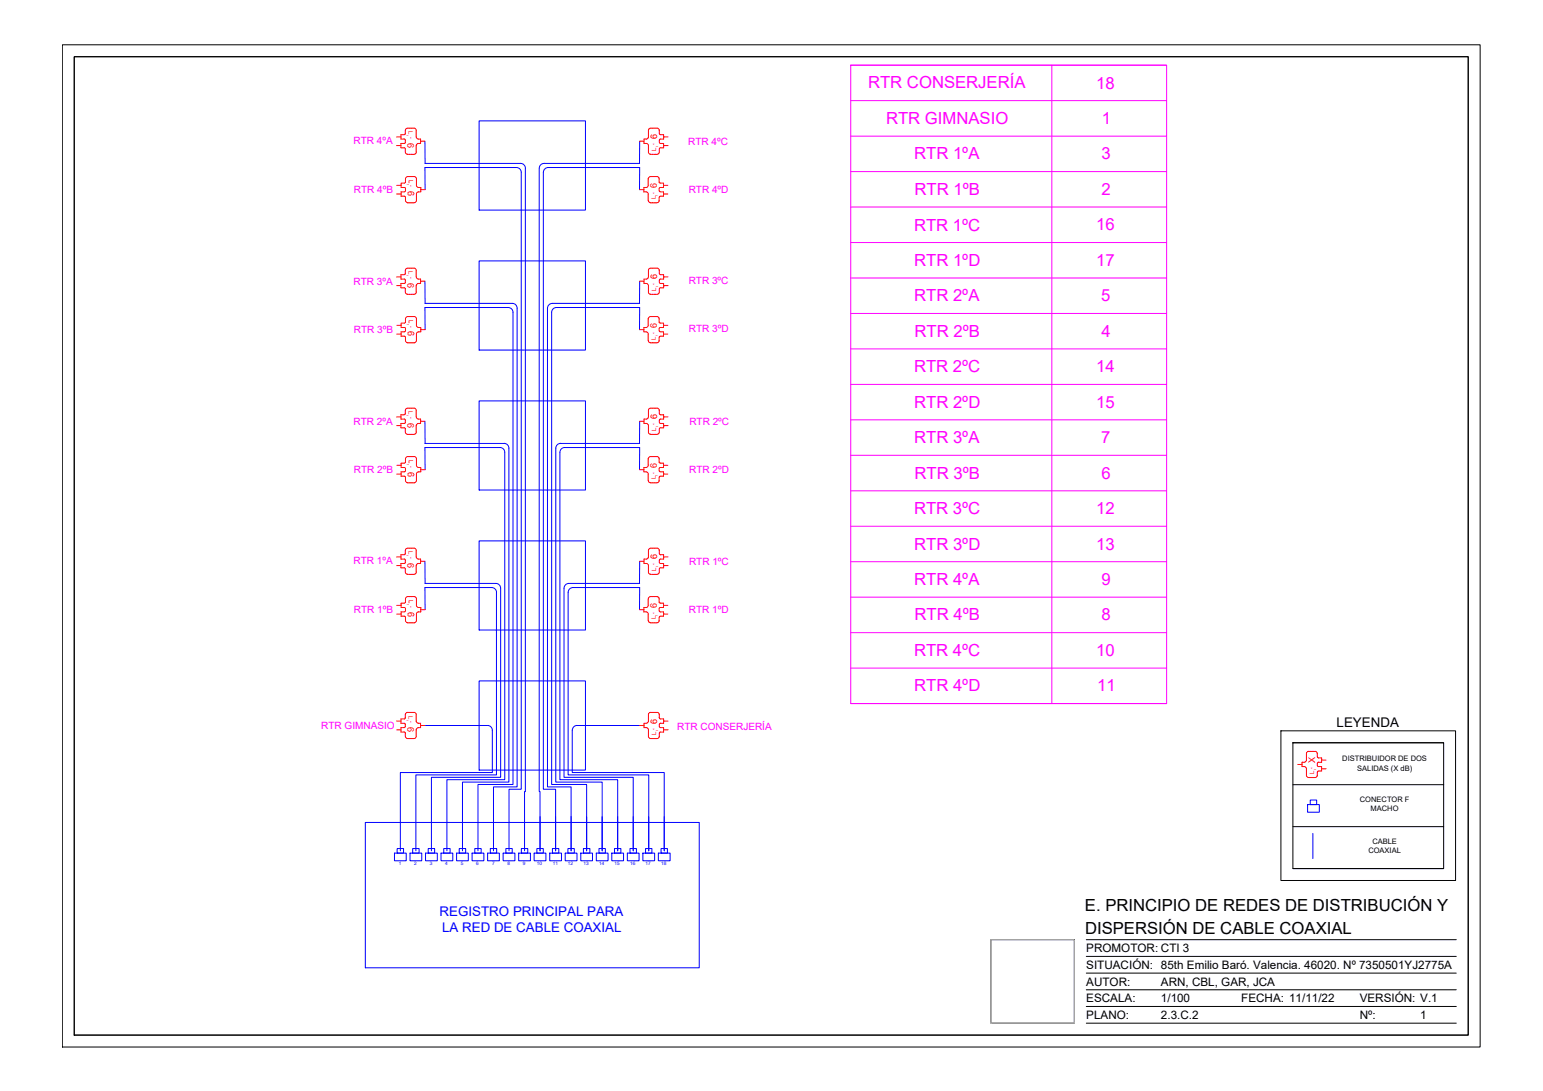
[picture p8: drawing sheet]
<svg xmlns="http://www.w3.org/2000/svg" width="594mm" height="420mm" viewBox="0 0 594 420" stroke-linecap="round" stroke-linejoin="round" font-family="sans-serif">
<!-- layer: CAJETIN -->
<g fill="none" stroke="#000" stroke-width=".39">
<path d="M24 17.3h545.9v385.9h-545.9zM28.6 21.8h536.7v376.8h-536.7zM493.2 281.5h67.2v57.6h-67.2zM497.8 286h58v48.5h-58zM497.8 286h58M497.8 302.2h58M497.8 318.3h58M497.8 334.5h58M381.5 361.9h32.1v32.1h-32.1zM418.2 374.8h142.5M418.2 368.3h142.5M418.2 361.9h142.5"/>
<path d="M418.2 394h142.5M418.2 387.6h142.5M418.2 381.2h142.5"/>
</g>
<!-- layer: 0 -->
<path d="M381.5 361.9h32.1v32.1h-32.1z" fill="none" stroke="#bababa" stroke-width=".39"/>
<!-- layer: ICT_INTERNA -->
<g fill="none" stroke="#00f" stroke-width=".39">
<path d="M163.6 54.4v8.5h36.8l1 .3 .8 1.1 .1 240.6h-.3v22.8M184.5 46.5h40.9v34.4h-40.9zM246.3 54.4l-.1 8.5M163.7 73l-.1-8.5h35.3l.9 .3 .8 1.1 .1 238.1h-4.7v23.7M209.2 66.4v237.6h4.7v23.7v-13.2M209.2 66.3l.6-1.2 1.2-.6h35.3l-.1 8.5M246.3 62.9h-36.8l-1.3 .6-.6 1.3v240.1h.3v22.8v-13.2M163.6 108.3v8.5h33.7l1.3 .6 .5 1.3v184.3h-9.1v24.7M184.5 100.5h40.9v34.3h-40.9zM246.3 116.8h-33.7l-1.3 .6-.5 1.3v184.3h9.1v24.7v-13.2M246.3 108.3l-.1 8.5M197.5 120.3v181.8h-13.5v25.6"/>
<path d="M197.5 120.3l-.5-1.3-1.3-.6h-32.1l.1 8.6M212.4 120.3v181.8h13.5v25.6v-13.2M212.4 120.3l.5-1.3 1.3-.6h32.1l-.1 8.6M184.5 154.4h40.9v34.3h-40.9zM163.6 162.2v8.6h30.5l1.3 .5 .5 1.3v128.6h-17.8v26.5M192.5 172.4h-28.9l.1 8.5M192.5 172.3l1.3 .6 .5 1.3M194.3 174.2v126.1h-22.2v27.4M215.6 174.2v126.1h22.2v27.4v-13.2M217.4 172.4h28.9l-.1 8.5M217.4 172.3l-1.3 .6-.5 1.3M246.3 170.8h-30.5l-1.3 .5-.5 1.3v128.6h17.8v26.5v-13.2"/>
<path d="M246.3 162.2l-.1 8.6M163.6 216.2v8.5h27.3M184.5 208.3h40.9v34.3h-40.9zM246.3 216.2l-.1 8.5M163.7 234.8l-.1-8.5h25.7l1 .2 .6 .7 .2 .9v70.3h-31v29.3M190.9 224.7l1.3 .5 .6 1.3v72.9h-26.7v28.3M246.2 234.8l.1-8.5h-25.7l-.9 .2-.7 .7-.3 .9v70.3h31.1v29.3v-13.2M246.3 224.7h-27.3l-1.3 .5-.5 1.3v72.9h26.6v28.3v-13.2M163.6 279.4h24.1l.9 .2 .7 .7 .3 .9v16.3h-35.5v30.2M184.5 262.2h40.9v34.4h-40.9zM246.3 279.4h-24.1l-.9 .2-.7 .7-.3 .9v16.3h35.4v30.2v-13.2M140.7 316.7h128.5v56h-128.5z"/>
<path d="M503.4 309.9h4.6v2.9h-4.6zM504.5 308.1h2.4v1.8h-2.4zM151.9 328.5h4.5v3h-4.5zM152.9 326.8h2.5v1.7h-2.5zM157.9 328.5h4.5v3h-4.5zM158.9 326.8h2.5v1.7h-2.5zM163.8 328.5h4.6v3h-4.6zM164.9 326.8h2.4v1.7h-2.4zM169.8 328.5h4.5v3h-4.5zM170.8 326.8h2.5v1.7h-2.5zM175.8 328.5h4.5v3h-4.5zM176.8 326.8h2.5v1.7h-2.5z"/>
<path d="M181.8 328.5h4.5v3h-4.5zM182.8 326.8h2.5v1.7h-2.5zM187.7 328.5h4.6v3h-4.6zM188.8 326.8h2.4v1.7h-2.4zM193.7 328.5h4.6v3h-4.6zM194.8 326.8h2.4v1.7h-2.4zM199.7 328.5h4.5v3h-4.5zM200.7 326.8h2.5v1.7h-2.5zM205.7 328.5h4.5v3h-4.5zM206.7 326.8h2.5v1.7h-2.5zM211.7 328.5h4.5v3h-4.5zM212.7 326.8h2.4v1.7h-2.4z"/>
<path d="M217.6 328.5h4.6v3h-4.6zM218.7 326.8h2.4v1.7h-2.4zM223.6 328.5h4.5v3h-4.5zM224.6 326.8h2.5v1.7h-2.5zM229.6 328.5h4.5v3h-4.5zM230.6 326.8h2.5v1.7h-2.5zM235.5 328.5h4.6v3h-4.6zM236.6 326.8h2.4v1.7h-2.4zM241.5 328.5h4.5v3h-4.5zM242.6 326.8h2.4v1.7h-2.4zM247.5 328.5h4.5v3h-4.5zM248.5 326.8h2.5v1.7h-2.5z"/>
<path d="M253.5 328.5h4.5v3h-4.5zM254.5 326.8h2.5v1.7h-2.5zM505.5 321v9.6"/>
</g>
<!-- layer: ICT_TOMAS -->
<g fill="none" stroke="#f00" stroke-width=".39">
<path d="M152.7 52.7h1.7M152.7 56.1h1.7M156 51.5l.1-1.6 .5-.5h2.8l.6 .2 .3 3.4 .5 .5 1.1 .1v1.6l-1.1 .1-.5 .8M156.1 51.4l-.4 .5h-1.3v1.7h1.5l.1 1.2M156.1 54.8l-.4 .4h-1.3v1.7l1.6 .2v1.5l.6 .7 2.8 .1 .6-.2 .3-.6v-2.5M161.9 54.4h1.7M246.3 54.4h1.7M253.8 51.5v-1.6l-.5-.5h-2.8l-.6 .2-.3 3.4-.5 .5-1.1 .1v1.6l1.1 .1 .5 .8M253.9 54.8l.4 .4h1.2v1.7l-1.6 .2-.1 1.8-.5 .4-2.8 .1-.6-.2-.3-.6v-2.5M253.9 51.4l.4 .5h1.2v1.7h-1.4l-.3 1.2M255.5 52.7h1.7M255.5 56.1h1.7"/>
<path d="M152.8 71.4h1.6M152.8 74.7h1.6M155.7 70.5h-1.3v1.7h1.3M155.7 73.9h-1.3v1.7h1.3M155.7 72.2l.4 .2v1.1l-.4 .4M155.7 70.5l.4-.2 .1-1.8 .4-.4 2.9-.1 .8 .5v2.9M160.3 71.4l.5 .7 1.2 .1v1.7h-.9M161.2 73.9l-.8 .5-.1 2.8-.5 .8h-3.2l-.5-.8v-1.4l-.4-.2M162 73h1.7M246.2 73h1.7M248.7 73.9l.8 .5 .2 3.2 .7 .5h2.6l.6-.3 .3-2 1.6-.2v-1.7h-1.3M249.6 71.4v-2.6l.2-.5 .6-.3 2.9 .1 .4 .4 .2 1.8 1.6 .2v1.7l-1.6 .2-.1 1.1 .4 .4"/>
<path d="M249.6 71.4l-.5 .7-1.2 .1v1.7h.8M255.5 71.4h1.6M255.5 74.7h1.6M152.7 106.6h1.7M152.7 110h1.7M155.7 107.5l.4 .4-.1 1-1.6 .3v1.6l1.5 .1 .2 1.9 .8 .5h2.5l.6-.2 .3-3.4 .5-.5h1.1v-1.7h-.8M161.1 107.5l-.8-.5-.3-3.5-.6-.2h-2.5l-.8 .5-.2 1.9-1.5 .1v1.7h1.2M161.9 108.3h1.7M246.3 108.3h1.7M248.8 107.5l.8-.5 .3-3.5 .6-.2h2.5l.8 .5 .1 1.8 1.6 .2v1.7h-1.2M254.3 107.5l-.5 .4 .1 1 1.6 .3v1.6l-1.6 .2-.1 1.8-.8 .5h-2.5l-.6-.2-.3-3.4-.5-.5h-1.1v-1.7h.8M255.5 106.6h1.7"/>
<path d="M255.5 110h1.7M152.8 125.3h1.6M152.8 128.7h1.6M155.7 124.4h-1.3v1.7h1.3M155.7 127.8h-1.3v1.7h1.3M155.7 126.1l.4 .4M155.7 129.5l.4 .4M155.7 124.4l.4-.2 .1-1.8 .4-.4 2.9-.1 .6 .3 .3 3.4 .4 .4 1.2 .1v1.7l-1.2 .1-.5 .7M156.1 126.5v1.1l-.4 .2M160.3 128.7v2.5l-.5 .7h-3.2l-.4-.4-.1-1.6M162 127h1.7M246.2 127h1.7"/>
<path d="M249.6 128.7v2.5l.5 .7h3.2l.4-.4 .1-1.6M253.8 126.5l.2 1.2 1.5 .1v1.7h-1.3l-.4 .4M253.8 126.5l.4-.4h1.3v-1.7l-1.6-.2-.2-1.8-.4-.4h-3.2l-.5 .8-.1 2.8-.4 .4-1.2 .1v1.7l1.2 .1 .5 .7M255.5 125.3h1.6M255.5 128.7h1.6M156.3 157.4l.6-.2 3.1 .2 .3 3.5 .5 .4 1.1 .1v1.7h-1.1l-.5 .5v2.8l-.6 .8h-3.1l-.5-.5-.1-1.8-1.6-.1v-1.7h1.2l.5-.5-.2-1.1-1.5-.1v-1.7l1.6-.2zM249.9 157.4l.6-.2h2.8l.5 .5 .1 1.8 1.6 .2v1.7l-1.4 .1-.3 1.1 .5 .4 1.2 .1v1.7l-1.6 .1-.1 1.8-.5 .5-2.8 .1-.6-.3-.3-3.4-.5-.5h-1.1v-1.7l1.1-.1 .5-.4zM152.7 160.5h1.7M152.7 163.9h1.7M152.8 179.2h1.6M155.7 178.4h-1.3v1.6h1.3M156.1 176.7v1.2l-.4 .5"/>
<path d="M156.1 176.7l.3-.6 .6-.3 2.8 .1 .5 .8M160.3 176.7l.1 2.8 .8 .5M161.9 162.2h1.7M246.3 162.2h1.7M249.6 176.7l-.1 2.8-.8 .5M249.6 176.7l.5-.8 2.9-.1 .6 .3 .2 .6M253.8 176.7l.2 1.6 1.5 .1v1.6h-1.3l-.4 .5 .2 1.1 1.5 .1v1.7h-1.5l-.3 2-.7 .5M255.5 179.2h1.6M255.5 160.5h1.7M255.5 163.9h1.7M152.8 182.6h1.6M155.7 181.7h-1.3v1.7h1.3"/>
<path d="M155.7 180l.4 .2v1.1l-.4 .4M155.7 183.4l.4 .4 .1 1.6 .8 .5M157 185.9h2.5M161.1 180h.9v1.7l-1.2 .1-.4 .4-.1 3.2-.8 .5M162 180.9h1.7M246.2 180.9h1.7M248.7 180h-.8v1.7l1.2 .1 .4 .4 .2 3.2 .7 .5M250.4 185.9h2.5M255.5 182.6h1.6M152.7 214.5h1.7M152.7 217.8h1.7M155.7 213.6l.3-.2v-1.4l.6-.8 2.8-.1 .8 .5 .1 3.2 .5 .4 1.1 .1v1.7h-1.1l-.5 .5v2.8l-.6 .8h-3.1l-.5-.4-.1-1.8-1.6-.2v-1.7h1.2l.5-.4-.2-1.2-1.5-.1v-1.7h1.2"/>
<path d="M161.9 216.2h1.7M246.3 216.2h1.7M254.3 213.6l-.5-.4v-1.6l-.5-.4-2.8-.1-.8 .5-.1 3.2-.5 .4-1.1 .1v1.7h1.1l.5 .5v2.8l.6 .8h3.1l.5-.4 .1-1.8 1.6-.2v-1.7l-1.4-.1-.3-1.2 .5-.4h1.2v-1.7h-1.2M255.5 214.5h1.7M255.5 217.8h1.7M152.8 233.1h1.6M152.8 236.5h1.6M155.7 232.3h-1.3v1.7h1.3M155.7 235.6h-1.3v1.7h1.3M155.7 234l.4 .2v1l-.4 .4M155.7 232.3l.4-.2 .1-1.8 .4-.5h3.2l.5 .8 .1 2.8 .4 .5 1.2 .1v1.6l-1.2 .1-.4 .4-.1 2.9-.5 .8h-3.2l-.4-.5-.1-1.8-.4-.2M162 234.8h1.7"/>
<path d="M246.2 234.8h1.7M249.8 230l.6-.2h2.9l.4 .5 .2 1.8 1.6 .2v1.7h-1.5l-.2 1.2 .4 .4h1.3v1.7l-1.6 .2-.2 1.8-.4 .5h-2.9l-.6-.2-.3-3.5-.4-.4-1.2-.1v-1.6l1.2-.1 .4-.5 .1-2.8zM255.5 233.1h1.6M255.5 236.5h1.6M152.7 277.7h1.7M155.7 276.9l.3-.2v-1.5l.6-.8h2.8l.8 .5 .1 3.1 .5 .5 1.1 .1v1.6l-1.1 .1-.5 .4v2.9l-.6 .8h-3.1l-.5-.5-.1-1.8-1.6-.2v-1.7h1.2l.5-.4-.2-1.2h-1.5v-1.7h1.2M161.9 279.4h1.7M246.3 279.4h1.7M254.3 276.9l-.5-.4v-1.6l-.5-.5-2.8-.1-.8 .6-.1 3.1-.5 .5-1.1 .1v1.6l1.1 .1 .5 .4v2.9l.6 .8h3.1l.5-.5 .1-1.8 1.6-.2v-1.7l-1.4-.1-.3-1.1 .5-.4h1.2v-1.7h-1.2M255.5 277.7h1.7M152.7 281.1h1.7M255.5 281.1h1.7"/>
<path d="M499.6 294.4h1.7M506.3 289.4l-2.5-.1-.6 .3-.3 3.4-.4 .5-1.2 .1v1.6l1.2 .1 .4 .4 .3 3.5 .6 .2h2.5M506.3 289.3l.8 .6 .2 1.8 1.6 .2v1.7h-1.3l-.4 .4 .2 1.2h1.5v1.7l-1.5 .1-.3 1.9-.8 .5M508.9 296.1h1.6M508.9 292.7h1.6"/>
</g>
<!-- layer: ICT_TEXTS -->
<g fill="none" stroke="#f0f" stroke-width=".39">
<path d="M327.5 25.1h121.7v245.9h-121.7zM327.5 25.1h121.7M327.5 38.8h121.7M405 25.1v245.9M327.5 52.4h121.7M327.5 66.1h121.7M327.5 79.7h121.7M327.5 93.4h121.7M327.5 107.1h121.7M327.5 120.7h121.7M327.5 134.4h121.7M327.5 148h121.7"/>
<path d="M327.5 161.7h121.7M327.5 175.3h121.7M327.5 189h121.7M327.5 202.7h121.7M327.5 216.3h121.7M327.5 230h121.7M327.5 243.6h121.7M327.5 257.3h121.7M327.5 271h121.7"/>
</g>
<g font-size="6.4" fill="#f0f">
<text x="334.2" y="33.9">RTR CONSERJERÍA</text>
<text x="422.1" y="34.2">18</text>
<text x="341.2" y="47.8">RTR GIMNASIO</text>
<text x="424.3" y="47.7">1</text>
<text x="352" y="61.4">RTR 1ºA</text>
<text x="424" y="61.4">3</text>
<text x="352.1" y="75.1">RTR 1ºB</text>
<text x="424.1" y="75.1">2</text>
<text x="351.9" y="88.8">RTR 1ºC</text>
<text x="422" y="88.7">16</text>
<text x="352" y="102.4">RTR 1ºD</text>
<text x="422" y="102.4">17</text>
<text x="352" y="116">RTR 2ºA</text>
<text x="424" y="116">5</text>
<text x="352.1" y="129.7">RTR 2ºB</text>
<text x="424.1" y="129.7">4</text>
<text x="351.9" y="143.4">RTR 2ºC</text>
<text x="422" y="143.3">14</text>
<text x="352" y="157">RTR 2ºD</text>
<text x="422" y="157">15</text>
<text x="352" y="170.7">RTR 3ºA</text>
<text x="424" y="170.6">7</text>
<text x="352.1" y="184.3">RTR 3ºB</text>
<text x="424" y="184.3">6</text>
<text x="422" y="198">12</text>
<text x="351.9" y="198">RTR 3ºC</text>
<text x="352" y="211.6">RTR 3ºD</text>
<text x="422" y="211.6">13</text>
<text x="352" y="225.3">RTR 4ºA</text>
<text x="424" y="225.3">9</text>
<text x="352.1" y="238.9">RTR 4ºB</text>
<text x="424" y="239">8</text>
<text x="351.9" y="252.7">RTR 4ºC</text>
<text x="422" y="252.6">10</text>
<text x="352" y="266.3">RTR 4ºD</text>
<text x="422.5" y="266.3">11</text>
</g>
<g font-size="6.4">
<text x="417.7" y="350.8">E. PRINCIPIO DE REDES DE DISTRIBUCIÓN Y</text>
<text x="417.8" y="359.7">DISPERSIÓN DE CABLE COAXIAL</text>
</g>
<text font-size="5.1" x="514.6" y="279.9">LEYENDA</text>
<g font-size="5.1" fill="#00f">
<text x="169.3" y="352.9">REGISTRO PRINCIPAL PARA</text>
<text x="170.2" y="359.1">LA RED DE CABLE COAXIAL</text>
</g>
<g font-size="4.5">
<text x="418.2" y="366.7">PROMOTOR: CTI 3</text>
<text x="418.2" y="373.1">SITUACIÓN: 85th Emilio Baró. Valencia. 46020. Nº 7350501YJ2775A</text>
<text x="418.2" y="379.6">AUTOR:</text>
<text x="447" y="379.6">ARN, CBL, GAR, JCA</text>
<text x="418.2" y="386">ESCALA:</text>
<text x="447" y="386">1/100</text>
<text x="477.9" y="386">FECHA: 11/11/22</text>
<text x="523.5" y="386">VERSIÓN: V.1</text>
<text x="418.2" y="392.4">PLANO:</text>
<text x="447" y="392.4">2.3.C.2</text>
<text x="523.5" y="392.4">Nº:</text>
<text x="546.8" y="392.5">1</text>
</g>
<g font-size="3.9" fill="#f0f">
<text x="136.2" y="55.5">RTR 4ºA</text>
<text x="265" y="55.8">RTR 4ºC</text>
<text x="136.3" y="74.4">RTR 4ºB</text>
<text x="265.2" y="74.4">RTR 4ºD</text>
<text x="136.2" y="109.7">RTR 3ºA</text>
<text x="265.2" y="109.5">RTR 3ºC</text>
<text x="136.3" y="128.2">RTR 3ºB</text>
<text x="265.2" y="128">RTR 3ºD</text>
<text x="136.2" y="163.7">RTR 2ºA</text>
<text x="265.4" y="163.6">RTR 2ºC</text>
<text x="136.3" y="182.3">RTR 2ºB</text>
<text x="265.4" y="182.2">RTR 2ºD</text>
<text x="136.2" y="217.1">RTR 1ºA</text>
<text x="265.3" y="217.5">RTR 1ºC</text>
<text x="136.3" y="235.9">RTR 1ºB</text>
<text x="265.2" y="236.1">RTR 1ºD</text>
<text x="123.7" y="280.9">RTR GIMNASIO</text>
<text x="260.7" y="281.1">RTR CONSERJERÍA</text>
</g>
<g font-size="3.5" fill="#f00">
<text x="253" y="53.7" transform="rotate(-90 253 53.7)">6</text>
<text x="156.9" y="55.1" transform="rotate(90 156.9 55.1)">6</text>
<text x="157" y="73.7" transform="rotate(90 157 73.7)">6</text>
<text x="252.9" y="72.3" transform="rotate(-90 252.9 72.3)">6</text>
<text x="253" y="107.6" transform="rotate(-90 253 107.6)">6</text>
<text x="156.9" y="109" transform="rotate(90 156.9 109)">6</text>
<text x="157" y="127.7" transform="rotate(90 157 127.7)">6</text>
<text x="252.9" y="126.3" transform="rotate(-90 252.9 126.3)">6</text>
<text x="253" y="161.5" transform="rotate(-90 253 161.5)">6</text>
<text x="156.9" y="162.9" transform="rotate(90 156.9 162.9)">6</text>
<text x="157" y="181.6" transform="rotate(90 157 181.6)">6</text>
<text x="252.9" y="180.2" transform="rotate(-90 252.9 180.2)">6</text>
<text x="253" y="215.5" transform="rotate(-90 253 215.5)">6</text>
<text x="156.9" y="216.9" transform="rotate(90 156.9 216.9)">6</text>
<text x="157" y="235.5" transform="rotate(90 157 235.5)">6</text>
<text x="252.9" y="234.1" transform="rotate(-90 252.9 234.1)">6</text>
<text x="156.9" y="280.1" transform="rotate(90 156.9 280.1)">6</text>
<text x="253" y="278.7" transform="rotate(-90 253 278.7)">6</text>
<text x="506.3" y="293.9" transform="rotate(-90 506.3 293.9)">X</text>
</g>
<g font-size="2.9">
<text x="516.8" y="293.2">DISTRIBUIDOR DE DOS</text>
<text x="522.5" y="296.7">SALIDAS (X dB)</text>
<text x="523.6" y="309">CONECTOR F</text>
<text x="527.7" y="312.5">MACHO</text>
<text x="526.8" y="328.3">COAXIAL</text>
<text x="528.4" y="324.8">CABLE</text>
</g>
<g font-size="2.3" fill="#f00">
<text x="157.3" y="50.6" transform="rotate(90 157.3 50.6)">L</text>
<text x="252.6" y="58.2" transform="rotate(-90 252.6 58.2)">L</text>
<text x="157.4" y="69.3" transform="rotate(90 157.4 69.3)">L</text>
<text x="252.5" y="76.8" transform="rotate(-90 252.5 76.8)">L</text>
<text x="157.3" y="104.5" transform="rotate(90 157.3 104.5)">L</text>
<text x="252.6" y="112.1" transform="rotate(-90 252.6 112.1)">L</text>
<text x="157.4" y="123.2" transform="rotate(90 157.4 123.2)">L</text>
<text x="252.5" y="130.7" transform="rotate(-90 252.5 130.7)">L</text>
<text x="157.3" y="158.5" transform="rotate(90 157.3 158.5)">L</text>
<text x="252.6" y="166" transform="rotate(-90 252.6 166)">L</text>
<text x="157.4" y="177.1" transform="rotate(90 157.4 177.1)">L</text>
<text x="252.5" y="184.7" transform="rotate(-90 252.5 184.7)">L</text>
<text x="157.3" y="212.4" transform="rotate(90 157.3 212.4)">L</text>
<text x="252.6" y="219.9" transform="rotate(-90 252.6 219.9)">L</text>
<text x="157.4" y="231" transform="rotate(90 157.4 231)">L</text>
<text x="252.5" y="238.6" transform="rotate(-90 252.5 238.6)">L</text>
<text x="157.3" y="275.6" transform="rotate(90 157.3 275.6)">L</text>
<text x="252.6" y="283.2" transform="rotate(-90 252.6 283.2)">L</text>
<text x="505.9" y="298.2" transform="rotate(-90 505.9 298.2)">L</text>
</g>
<g font-size="1.8" fill="#00f">
<text x="153.6" y="333.1">1</text>
<text x="159.5" y="333.1">2</text>
<text x="165.5" y="333.1">3</text>
<text x="171.5" y="333.1">4</text>
<text x="177.4" y="333.1">5</text>
<text x="183.4" y="333.1">6</text>
<text x="189.5" y="333.1">7</text>
<text x="195.3" y="333.1">8</text>
<text x="201.3" y="333.1">9</text>
<text x="206.7" y="333.1">10</text>
<text x="212.8" y="333.1">11</text>
<text x="218.7" y="333.1">12</text>
<text x="224.6" y="333.1">13</text>
<text x="230.6" y="333.1">14</text>
<text x="236.6" y="333.1">15</text>
<text x="242.6" y="333.1">16</text>
<text x="248.6" y="333.1">17</text>
<text x="254.5" y="333.1">18</text>
</g>
<g font-size="1.2" fill="#f00">
<text x="156.5" y="52.1" transform="rotate(90 156.5 52.1)">I</text>
<text x="157.7" y="52.8" transform="rotate(90 157.7 52.8)">=</text>
<text x="252.2" y="56" transform="rotate(-90 252.2 56)">=</text>
<text x="253.4" y="56.7" transform="rotate(-90 253.4 56.7)">I</text>
<text x="156.6" y="70.7" transform="rotate(90 156.6 70.7)">I</text>
<text x="157.8" y="71.4" transform="rotate(90 157.8 71.4)">=</text>
<text x="252.1" y="74.7" transform="rotate(-90 252.1 74.7)">=</text>
<text x="253.3" y="75.4" transform="rotate(-90 253.3 75.4)">I</text>
<text x="156.5" y="106" transform="rotate(90 156.5 106)">I</text>
<text x="157.7" y="106.7" transform="rotate(90 157.7 106.7)">=</text>
<text x="252.2" y="109.9" transform="rotate(-90 252.2 109.9)">=</text>
<text x="253.4" y="110.6" transform="rotate(-90 253.4 110.6)">I</text>
<text x="156.6" y="124.7" transform="rotate(90 156.6 124.7)">I</text>
<text x="157.8" y="125.4" transform="rotate(90 157.8 125.4)">=</text>
<text x="252.1" y="128.6" transform="rotate(-90 252.1 128.6)">=</text>
<text x="253.3" y="129.3" transform="rotate(-90 253.3 129.3)">I</text>
<text x="156.5" y="159.9" transform="rotate(90 156.5 159.9)">I</text>
<text x="157.7" y="160.6" transform="rotate(90 157.7 160.6)">=</text>
<text x="252.2" y="163.8" transform="rotate(-90 252.2 163.8)">=</text>
<text x="253.4" y="164.5" transform="rotate(-90 253.4 164.5)">I</text>
<text x="156.6" y="178.6" transform="rotate(90 156.6 178.6)">I</text>
<text x="157.8" y="179.3" transform="rotate(90 157.8 179.3)">=</text>
<text x="252.1" y="182.5" transform="rotate(-90 252.1 182.5)">=</text>
<text x="253.3" y="183.2" transform="rotate(-90 253.3 183.2)">I</text>
<text x="156.5" y="213.8" transform="rotate(90 156.5 213.8)">I</text>
<text x="157.7" y="214.5" transform="rotate(90 157.7 214.5)">=</text>
<text x="252.2" y="217.8" transform="rotate(-90 252.2 217.8)">=</text>
<text x="253.4" y="218.5" transform="rotate(-90 253.4 218.5)">I</text>
<text x="156.6" y="232.5" transform="rotate(90 156.6 232.5)">I</text>
<text x="157.8" y="233.2" transform="rotate(90 157.8 233.2)">=</text>
<text x="252.1" y="236.4" transform="rotate(-90 252.1 236.4)">=</text>
<text x="253.3" y="237.1" transform="rotate(-90 253.3 237.1)">I</text>
<text x="156.5" y="277.1" transform="rotate(90 156.5 277.1)">I</text>
<text x="157.7" y="277.8" transform="rotate(90 157.7 277.8)">=</text>
<text x="252.2" y="281" transform="rotate(-90 252.2 281)">=</text>
<text x="253.4" y="281.7" transform="rotate(-90 253.4 281.7)">I</text>
<text x="505.5" y="296" transform="rotate(-90 505.5 296)">=</text>
<text x="506.7" y="296.7" transform="rotate(-90 506.7 296.7)">I</text>
</g>
</svg>
